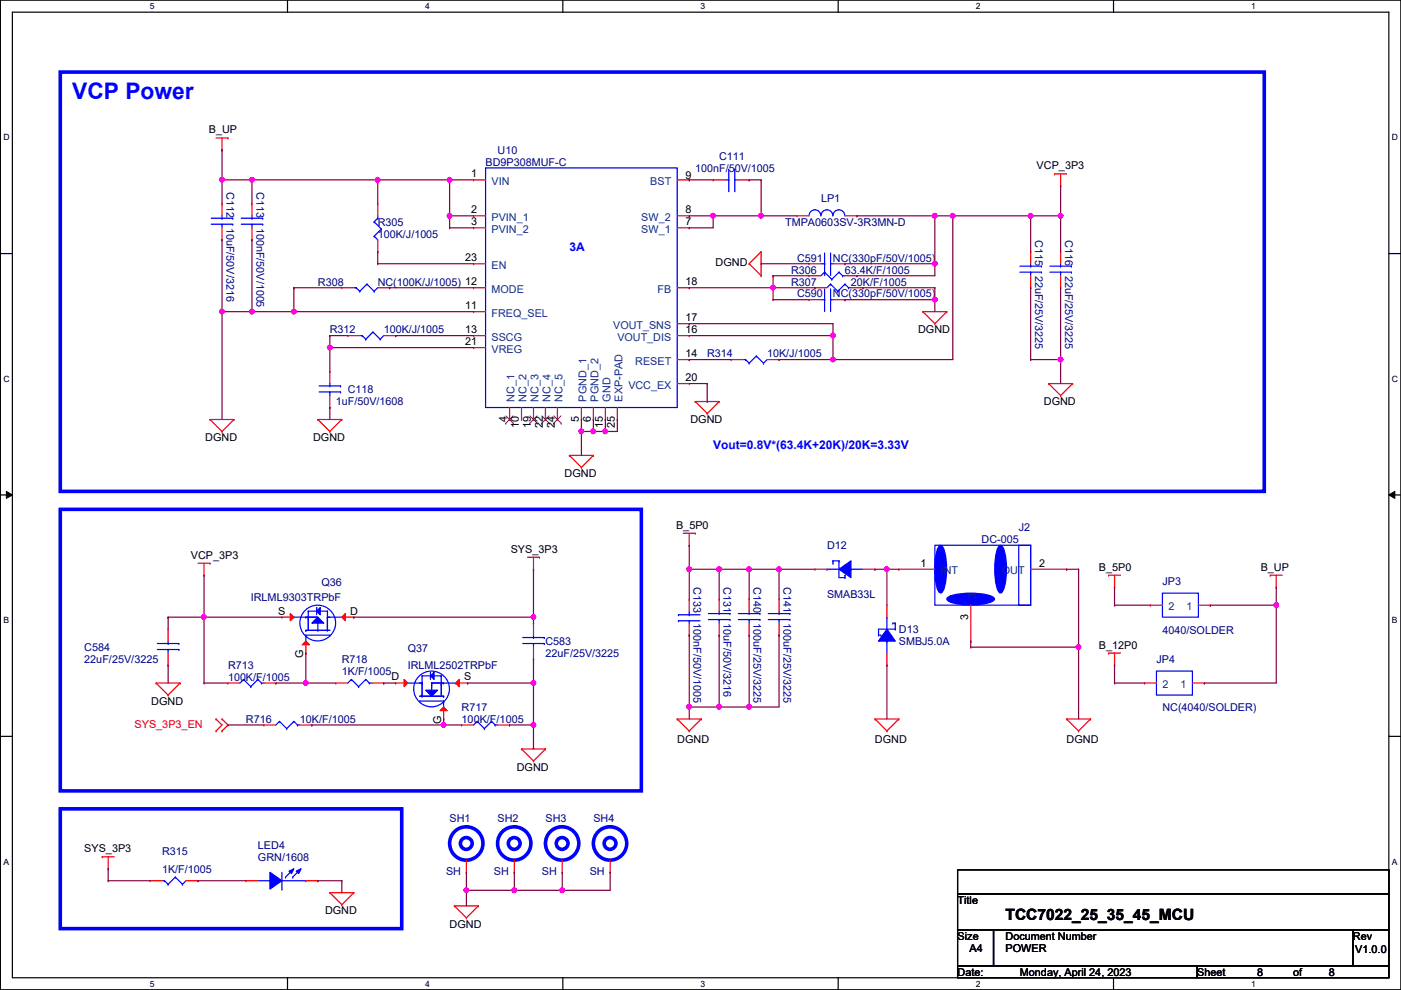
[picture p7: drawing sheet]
<svg xmlns="http://www.w3.org/2000/svg" width="297mm" height="210mm" viewBox="0 0 297 210" stroke-linecap="round" stroke-linejoin="round" font-family="sans-serif">
<path d="M.1 0h296.9v209.8h-296.9zM2.6 2.6h291.9v204.7h-291.9z" fill="none" stroke="#000" stroke-width=".25"/>
<g fill="#fff">
<path d="M31.8 .3h1v2h-1z"/>
<path d="M31.8 207.6h1v1.9h-1z"/>
</g>
<path d="M61 0v2.6M61 207.3v2.5" fill="none" stroke="#000" stroke-width=".25"/>
<g fill="#fff">
<path d="M90.1 .3h1v2h-1z"/>
<path d="M90.1 207.6h1v1.9h-1z"/>
</g>
<path d="M119.3 0v2.6M119.3 207.3v2.5" fill="none" stroke="#000" stroke-width=".25"/>
<g fill="#fff">
<path d="M148.5 .3h1v2h-1z"/>
<path d="M148.5 207.6h1v1.9h-1z"/>
</g>
<path d="M177.7 0v2.6M177.7 207.3v2.5" fill="none" stroke="#000" stroke-width=".25"/>
<g fill="#fff">
<path d="M206.9 .3h1v2h-1z"/>
<path d="M206.9 207.6h1v1.9h-1z"/>
</g>
<path d="M236.1 0v2.6M236.1 207.3v2.5" fill="none" stroke="#000" stroke-width=".25"/>
<g fill="#fff">
<path d="M265.3 .3h.9v2h-.9z"/>
<path d="M265.3 207.6h.9v1.9h-.9z"/>
<path d="M.7 28.2h1.3v1.9h-1.3z"/>
<path d="M295.1 28.2h1.3v1.9h-1.3z"/>
<path d="M.7 79.3h1.3v2h-1.3z"/>
<path d="M295.1 79.3h1.3v2h-1.3z"/>
</g>
<path d="M.1 53.8h2.5M294.5 53.8h2.5" fill="none" stroke="#000" stroke-width=".25"/>
<g fill="#fff">
<path d="M.7 130.5h1.2v2h-1.2z"/>
<path d="M295.1 130.5h1.2v2h-1.2z"/>
</g>
<path d="M.1 104.9h2.5M294.5 104.9h2.5" fill="none" stroke="#000" stroke-width=".25"/>
<path d="M1.4 104.2l1.2 .7-1.2 .8zM294.5 104.9l1.2-.7v1.5z" fill="#000"/>
<path d="M1.4 104.2l1.2 .7-1.2 .8zM294.5 104.9l1.2-.7v1.5z" fill="none" stroke="#000" stroke-width=".21"/>
<g fill="#fff">
<path d="M.7 181.7h1.2v2h-1.2z"/>
<path d="M295.1 181.7h1.2v2h-1.2z"/>
</g>
<path d="M.1 156.1h2.5M294.5 156.1h2.5M203 184.4h91.5v5.1h-91.5zM203 189.5h91.5v7.6h-91.5zM203 197.1h7.6v7.7h-7.6zM210.6 197.1h76.2v7.7h-76.2zM286.8 197.1h7.7v7.7h-7.7zM203 204.8h50.8v2.5h-50.8zM253.8 204.8h40.7v2.5h-40.7z" fill="none" stroke="#000" stroke-width=".25"/>
<path d="M12.8 15.3h255.3v88.9h-255.3zM12.8 108h123.2v59.7h-123.2zM12.8 171.5h72.4v25.4h-72.4z" fill="none" stroke="#00f" stroke-width=".76"/>
<g fill="none" stroke="#f00" stroke-width=".25">
<path d="M45.8 29.3h2.5M47.1 31.8h.1M47.1 29.3v2.5M48.3 29.3h.1M223.6 36.9h.1M223.6 36.9h2.5M224.9 39.4h.1M224.9 36.9v2.5M158.8 55.9h.1M158.8 55.9l2.6 2.6M161.4 53.4h.1M161.4 58.5h.1"/>
<path d="M161.4 53.4v5.1M161.4 53.4l-2.6 2.5M195.7 66.1h.1M195.7 66.1h5M195.7 66.1l2.5 2.5M198.2 68.6h.1M200.7 66.1h.1M200.7 66.1l-2.5 2.5M44.5 88.9h.1M44.5 88.9h5.1M44.5 88.9l2.6 2.6M47.1 91.5h.1"/>
<path d="M49.6 88.9h.1M49.6 88.9l-2.5 2.6M67.4 88.9h.1M67.4 88.9h5.1M67.4 88.9l2.5 2.6M69.9 91.5h.1M72.5 88.9h.1M72.5 88.9l-2.6 2.6M120.7 96.6h.1M120.7 96.6h5.1M120.7 96.6l2.6 2.5M123.3 99.1h.1"/>
<path d="M125.8 96.6h.1M125.8 96.6l-2.5 2.5M147.4 85.1h.1M147.4 85.1h5.1M147.4 85.1l2.5 2.6M149.9 87.7h.1M152.5 85.1h.1M152.5 85.1l-2.6 2.6M222.3 81.3h.1M222.3 81.3h5.1M222.3 81.3l2.6 2.6M224.9 83.9h.1"/>
<path d="M227.4 81.3h.1M227.4 81.3l-2.5 2.6M42 119.4h2.5M43.3 119.4v2.6M44.5 119.4h.1M111.8 118.2h2.6M113.1 118.2v2.5M114.4 118.2h.1M144.9 113.1h2.5M146.1 115.6h.1M146.1 113.1v2.5M147.4 113.1h.1"/>
<path d="M43.3 122h.1M113.1 120.7h.1M235 122h.1M235 138.5h.1M235 122h2.6M235 138.5h2.6M236.3 124.5h.1M236.3 122v2.5M236.3 138.5v2.5M269.3 122h.1M269.3 122h2.6M270.6 124.5h.1"/>
<path d="M270.6 122v2.5M33.1 144.8h.1M33.1 144.8h5.1M33.1 144.8l2.5 2.6M35.6 147.4h.1M38.2 144.8h.1M38.2 144.8l-2.6 2.6M45.8 155h.1M45.8 152.4h.1M45.8 152.4l1.3 1.3-1.3 1.3M47.1 152.4h.1M47.1 155h.1"/>
<path d="M47.1 152.4l1.2 1.3-1.2 1.3M110.6 158.8h.1M110.6 158.8h5.1M110.6 158.8l2.5 2.5M115.7 158.8h.1M115.7 158.8l-2.6 2.5M143.6 152.4h.1M143.6 152.4h5.1M143.6 152.4l2.5 2.6M146.1 155h.1M148.7 152.4h.1M148.7 152.4l-2.6 2.6"/>
<path d="M185.5 152.4h.1M185.5 152.4h5.1M185.5 152.4l2.5 2.6M188 155h.1M190.6 152.4h.1M190.6 152.4l-2.6 2.6M226.1 152.4h.1M226.1 152.4h5.1M226.1 152.4l2.6 2.6M228.7 155h.1M231.2 152.4h.1M231.2 152.4l-2.5 2.6"/>
<path d="M236.3 141h.1M113.1 161.3h.1M21.7 181.7h.1M21.7 181.7h2.5M22.9 184.2h.1M22.9 181.7v2.5M69.9 189.3h.1M69.9 189.3h5.1M69.9 189.3l2.6 2.5M72.5 191.8h.1M75 189.3h.1M75 189.3l-2.5 2.5"/>
<path d="M96.3 192.1h.1M96.3 192.1h5.1M96.3 192.1l2.6 2.5M98.9 194.6h.1M101.4 192.1h.1M101.4 192.1l-2.5 2.5"/>
</g>
<path d="M54.7 186.7h2.5M57.2 186.7h.1M59.8 188.5h.1M59.8 185v3.5M59.8 186.7h5.1M60.5 186h.1M62.1 186h.1M62.1 184.4l-1.6 1.6M63.6 184.4l-1.5 1.6M64.9 186.7h.1" fill="none" stroke="#00f" stroke-width=".25"/>
<path d="M57.2 185l2.6 1.7-2.6 1.8z" fill-rule="evenodd" fill="#00f"/>
<path d="M57.2 185l2.6 1.7-2.6 1.8z" fill="none" stroke="#00f" stroke-width=".25"/>
<path d="M62.8 184.7l1-.5-.5 1z" fill-rule="evenodd" fill="#00f"/>
<path d="M62.8 184.7l1-.5-.5 1z" fill="none" stroke="#00f" stroke-width=".25"/>
<path d="M61.3 184.7l1-.5-.5 1z" fill-rule="evenodd" fill="#00f"/>
<g fill="none" stroke="#00f" stroke-width=".25">
<path d="M44.8 47.5h4.6M44.8 46.3h4.6M47.1 46.3h.1M47.1 47.5h.1M47.1 45.8v.5M47.1 47.5v.8M49.4 47.5h.1M49.4 46.3h.1M171.5 45.8a1.25 1.25 0 0 1 1.3-1.3 1.25 1.25 0 0 1 1.2 1.3M174.1 45.8a1.25 1.25 0 0 1 1.2-1.3 1.25 1.25 0 0 1 1.3 1.3M176.6 45.8a1.25 1.25 0 0 1 1.3-1.3 1.25 1.25 0 0 1 1.2 1.3M216.2 57.7h4.6"/>
<path d="M216.2 56.4h4.6M218.5 56.4h.1M218.5 57.7h.1M218.5 55.9v.5M218.5 57.7v.8M220.8 57.7h.1M220.8 56.4h.1M33.4 137.7h4.5M33.4 136.4h4.5M35.6 136.4h.1M35.6 137.7h.1M35.6 135.9v.5"/>
<path d="M35.6 137.7v.8M37.9 137.7h.1M37.9 136.4h.1M143.8 130.3h.1M143.8 131.6h.1M143.8 130.3h4.6M143.8 131.6h4.6M146.1 131.6h.1M146.1 130.3h.1M146.1 129.6v.7M146.1 131.6v.5M59.3 153h.1"/>
<path d="M59.3 153l-.8 .7M59.3 153l1.5 1.5M60.8 154.5h.1M62.3 153h.1M62.3 153l-1.5 1.5M62.3 153l.8 .7M63.1 153.7h.1M63.1 153.7h.5M63.6 153.7h.1M101.2 153h.1M101.2 153l-.8 .7M101.2 153l1.5 1.5"/>
<path d="M102.7 154.5h.1M104.2 153h.1M104.2 153l-1.5 1.5M104.2 153l.8 .7M105 153.7h.1M105 153.7h.5M105.5 153.7h.1M61.3 184.7l1-.5-.5 1z"/>
</g>
<g fill="none" stroke="#f00" stroke-width=".25">
<path d="M47.1 43.2h.1M47.1 50.8h.1M47.1 43.2v2.6M47.1 48.3v2.5M169 45.8h.1M169 45.8h2.5M179.2 45.8h2.5M181.7 45.8h.1M218.5 53.4h.1M218.5 53.4v2.5M218.5 58.5v2.5M218.5 61h.1"/>
<path d="M35.6 133.4h.1M35.6 133.4v2.5M35.6 138.5v2.5M146.1 134.7h.1M146.1 127h.1M146.1 127v2.6M146.1 132.1v2.6M35.6 141h.1M56 153.7h.1M56 153.7h2.5M63.6 153.7h2.5M66.1 153.7h.1"/>
<path d="M97.9 153.7h.1M97.9 153.7h2.5M105.5 153.7h2.5M108 153.7h.1M52.2 186.7h.1M52.2 186.7h2.5M64.9 186.7h2.5M67.4 186.7h.1"/>
</g>
<path d="M67.4 130.9l1.3 1.2h-2.6z" fill="#00f"/>
<g fill="none" stroke="#00f" stroke-width=".25">
<path d="M62.3 130.9h.1M62.3 130.9h5.1M64.9 133.6h.1M64.9 130.9h.1M64.9 134.7h.1M64.9 133.6h5M64.9 134.7v1.2M64.9 134.7h5M65.4 131.1h.1M65.4 130.9h.1M65.4 130.9v2.7M67.4 130.9l1.3 1.2h-2.6z"/>
<path d="M67.4 133.6h.1M67.4 132.1v1.5M69.4 130.9h.1M69.4 133.4h.1M69.4 133.6h.1M69.4 130.9h3.1M69.4 130.9v2.7M69.9 134.7h.1"/>
</g>
<path d="M67.1 129.6l.8-.8v1.5z" fill="#00f"/>
<g fill="none" stroke="#00f" stroke-width=".25">
<path d="M65.4 129.6h.1M65.4 130.9h.1M65.4 129.6h1.7M65.4 129.6v1.3M67.1 129.6l.8-.8v1.5zM67.1 128.8h.1M67.1 128.8v1.5M67.9 129.6h1.5M69.4 129.6h.1M69.4 129.6v1.3"/>
<circle cx="67.4" cy="132.1" r="3.8"/>
</g>
<path d="M64.9 135.9l.7 .8h-1.5z" fill="#f00"/>
<path d="M64.9 135.9l.7 .8h-1.5zM64.9 138.5h.1M64.9 135.9v2.6" fill="none" stroke="#f00" stroke-width=".25"/>
<path d="M72.5 130.9l.7-.8v1.5z" fill="#f00"/>
<path d="M72.5 130.9l.7-.8v1.5zM72.5 130.9h2.5M75 130.9h.1" fill="none" stroke="#f00" stroke-width=".25"/>
<path d="M61.5 130.1l.8 .8-.8 .7z" fill="#f00"/>
<g fill="none" stroke="#f00" stroke-width=".25">
<path d="M53.4 43.2h.1M53.4 50.8h.1M53.4 43.2v2.6M53.4 48.3v2.5M80.1 53.4h.1M80.1 43.2h.1M80.1 43.2v2.6M80.1 50.8v2.6M224.9 53.4h.1M224.9 53.4v2.5M224.9 58.5v2.5M69.9 78.8h.1"/>
<path d="M69.9 78.8v2.5M72.5 61h.1M72.5 61h2.5M80.1 61h2.5M82.6 61h.1M155 76.2h.1M155 76.2h2.6M162.6 76.2h2.6M165.2 76.2h.1M224.9 61h.1M69.9 86.4h.1M69.9 83.9v2.5"/>
<path d="M59.8 130.9h.1M59.8 130.9h2.5M61.5 130.1l.8 .8-.8 .7zM113.1 132.1h.1M113.1 139.7h.1M113.1 132.1v2.6M113.1 137.2v2.5"/>
</g>
<g fill="none" stroke="#00f" stroke-width=".25">
<path d="M51.1 47.5h4.6M51.1 46.3h4.6M53.4 46.3h.1M53.4 47.5h.1M53.4 45.8v.5M53.4 47.5v.8M55.7 47.5h.1M55.7 46.3h.1M79.3 50.1h.1M79.3 47h.1M79.3 50.1l.8 .7M79.3 47l1.6 1.6"/>
<path d="M80.1 45.8h.1M80.1 46.3h.1M80.1 45.8v.5M80.1 46.3l-.8 .7M80.9 48.6h.1M80.9 48.6l-1.6 1.5M222.6 57.7h4.6M222.6 56.4h4.6M224.9 56.4h.1M224.9 57.7h.1M224.9 55.9v.5M224.9 57.7v.8"/>
<path d="M227.2 57.7h.1M227.2 56.4h.1M75 61h.1M75 61h.5M75.5 61h.1M75.5 61l.8 .8M76.3 61.8h.1M77.8 60.2h.1M77.8 60.2l1.5 1.6M77.8 60.2l-1.5 1.6M79.3 61.8h.1M80.1 61l-.8 .8"/>
<path d="M157.6 76.2h.1M157.6 76.2h.5M158.1 76.2h.1M158.1 76.2l.7 .8M158.8 77h.1M160.4 75.5h.1M160.4 75.5l1.5 1.5M160.4 75.5l-1.6 1.5M161.9 77h.1M162.6 76.2l-.7 .8M67.6 83.1h4.6M67.6 81.8h4.6"/>
<path d="M69.9 81.8h.1M69.9 83.1h.1M69.9 81.3v.5M69.9 83.1v.8M72.2 83.1h.1M72.2 81.8h.1M110.8 136.4h4.6M110.8 135.2h4.6M113.1 135.2h.1M113.1 136.4h.1M113.1 134.7v.5M113.1 136.4v.8"/>
<path d="M115.4 136.4h.1M115.4 135.2h.1"/>
</g>
<path d="M211.9 115.7l.2-.1a1.71 1.71 0 0 1 .9 1.5 14.9 14.9 0 0 1-.4 8.2l-.5 .4a1.71 1.71 0 0 1-.8-1.5 15.4 15.4 0 0 1 .4-8.2z" fill-rule="evenodd" fill="#00f"/>
<path d="M211.9 115.7l.2-.1a1.71 1.71 0 0 1 .9 1.5 14.9 14.9 0 0 1-.4 8.2l-.5 .4a1.71 1.71 0 0 1-.8-1.5 15.4 15.4 0 0 1 .4-8.2z" fill="none" stroke="#00f" stroke-width=".25"/>
<path d="M199.2 115.7l.2-.1a1.71 1.71 0 0 1 .9 1.5 14.9 14.9 0 0 1-.4 8.2l-.5 .4a1.71 1.71 0 0 1-.8-1.5 15.4 15.4 0 0 1 .4-8.2z" fill-rule="evenodd" fill="#00f"/>
<path d="M199.2 115.7l.2-.1a1.71 1.71 0 0 1 .9 1.5 14.9 14.9 0 0 1-.4 8.2l-.5 .4a1.71 1.71 0 0 1-.8-1.5 15.4 15.4 0 0 1 .4-8.2z" fill="none" stroke="#00f" stroke-width=".25"/>
<path d="M200.8 126.8a10.2 10.2 0 0 1 6-1l1.8 .2a2.95 2.95 0 0 1 2.3 1 1.74 1.74 0 0 1-1.5 .9 14.7 14.7 0 0 1-8.3-.4l-.4-.5z" fill-rule="evenodd" fill="#00f"/>
<g fill="none" stroke="#00f" stroke-width=".25">
<path d="M176.6 118.9h.1M176.6 118.9h1.3M177.9 118.9h.1M177.9 118.9v3.6h1.3M198.2 115.6h20.3v12.7h-20.3zM216 115.6h2.5v12.7h-2.5zM175.3 120.7h.1M175.3 120.7h2.6M179.2 122.5h.1M180.4 120.7h.1M180.4 120.7h2.6M200.8 126.8a10.2 10.2 0 0 1 6-1l1.8 .2a2.95 2.95 0 0 1 2.3 1 1.74 1.74 0 0 1-1.5 .9 14.7 14.7 0 0 1-8.3-.4l-.4-.5z"/>
<path d="M51.6 144.1h.1M51.6 144.1l-.7 .7M51.6 144.1l1.6 1.5M53.2 145.6h.1M54.7 144.1h.1M54.7 144.1l-1.5 1.5M54.7 144.1l.8 .7M55.5 144.8h.1M55.5 144.8h.5M56 144.8h.1"/>
</g>
<path d="M190.6 120.7h.1M190.6 120.7h7.6M205.8 135.9h.1M205.8 128.3v7.6M218.5 120.7h7.6M226.1 120.7h.1M48.3 144.8h.1M48.3 144.8h2.6M56 144.8h2.5M58.5 144.8h.1" fill="none" stroke="#f00" stroke-width=".25"/>
<path d="M177.9 120.7l2.5-1.8v3.6z" fill-rule="evenodd" fill="#00f"/>
<g fill="none" stroke="#00f" stroke-width=".25">
<path d="M103 35.6h40.6v50.8h-40.6zM174.1 55.9h.7M174.8 58.2h.1M174.8 55.9h.1M174.8 53.6v4.6M176.1 55.9h.1M176.1 58.2h.1M176.1 55.9h.5M176.1 53.6v4.6M176.6 119.4h.1M176.6 118.9v.5M150.2 131.4h4.6"/>
<path d="M150.2 130.1h4.6M152.5 130.1h.1M152.5 131.4h.1M152.5 129.6v.5M152.5 131.4v.7M154.8 131.4h.1M154.8 130.1h.1M177.9 120.7l2.5-1.8v3.6zM179.2 122h.1M179.2 122v.5M74.5 144.1h.1M74.5 144.1l-.8 .7"/>
<path d="M74.5 144.1l1.5 1.5M76 145.6h.1M77.6 144.1h.1M77.6 144.1l-1.6 1.5M77.6 144.1l.7 .7M78.3 144.8h.1M78.3 144.8h.5M78.8 144.8h.1"/>
</g>
<g fill="none" stroke="#f00" stroke-width=".25">
<path d="M100.4 38.1h.1M100.4 38.1h2.6M143.6 38.1h2.5M146.1 38.1h.1M100.4 55.9h.1M100.4 45.8h.1M100.4 48.3h.1M100.4 55.9h2.6M100.4 45.8h2.6M100.4 48.3h2.6M143.6 45.8h2.5M143.6 48.3h2.5"/>
<path d="M146.1 48.3h.1M146.1 45.8h.1M171.5 55.9h.1M171.5 55.9h2.6M176.6 55.9h2.6M179.2 55.9h.1M100.4 66.1h.1M100.4 61h.1M100.4 71.2h.1M100.4 73.7h.1M100.4 66.1h2.6M100.4 61h2.6"/>
<path d="M100.4 71.2h2.6M100.4 73.7h2.6M143.6 61h2.5M143.6 71.2h2.5M143.6 76.2h2.5M143.6 68.6h2.5M146.1 76.2h.1M146.1 71.2h.1M146.1 68.6h.1M146.1 61h.1M108 88.9h.1M108 86.4v2.5"/>
<path d="M110.6 88.9h.1M110.6 86.4v2.5M113.1 88.9h.1M113.1 86.4v2.5M115.7 88.9h.1M115.7 86.4v2.5M118.2 88.9h.1M118.2 86.4v2.5M123.3 88.9h.1M123.3 86.4v2.5M125.8 88.9h.1M125.8 86.4v2.5"/>
<path d="M128.4 88.9h.1M128.4 86.4v2.5M130.9 88.9h.1M130.9 86.4v2.5M143.6 81.3h2.5M146.1 81.3h.1M152.5 127h.1M152.5 134.7h.1M152.5 127v2.6M152.5 132.1v2.6M172.8 120.7h.1M172.8 120.7h2.5"/>
<path d="M183 120.7h2.5M185.5 120.7h.1M71.2 144.8h.1M71.2 144.8h2.5M78.8 144.8h2.6M81.4 144.8h.1M98.9 185h.1M98.9 182.4v2.6M109 185h.1M109 182.4v2.6"/>
</g>
<g fill="none" stroke="#00f" stroke-width=".76">
<circle cx="98.9" cy="178.8" r="3.5"/>
<circle cx="98.9" cy="178.8" r="1.25"/>
<circle cx="109" cy="178.8" r="3.5"/>
<circle cx="109" cy="178.8" r="1.25"/>
</g>
<g fill="none" stroke="#804000" stroke-width=".21">
<path d="M107.2 89.7h.1M107.3 88.2l1.5 1.5M108.8 88.2l-1.6 1.5M108.8 89.7h.1M112.3 89.7h.1M112.3 88.2l1.6 1.5M113.9 88.2l-1.6 1.5M113.9 89.7h.1M114.8 89.7h.1M114.9 88.2l1.6 1.5M116.4 88.2l-1.6 1.5M116.5 89.7h.1"/>
<path d="M117.4 89.7h.1M117.4 88.2l1.6 1.5M119 88.2l-1.6 1.5M119 89.7h.1"/>
</g>
<path d="M90.3 146.3h2.5l-1.3 1.3z" fill="#00f"/>
<g fill="none" stroke="#00f" stroke-width=".25">
<path d="M86.4 144.8h3.1M89 148.6h.1M89 147.6h5.1M89 148.6h5.1M89.5 144.8h.1M89.5 147.4h.1M89.5 147.6h.1M89.5 144.8v2.8M90.3 146.3h2.5l-1.3 1.3zM91.5 144.8h.1M91.5 144.8h5.1M91.5 144.8v1.5"/>
<path d="M93.6 145.1h.1M93.6 144.8h.1M93.6 144.8v2.8M94.1 147.6h.1M94.1 144.8h.1M94.1 148.6h.1M94.1 148.6v1.3M96.6 144.8h.1"/>
</g>
<path d="M91.3 143.3l.7-.8v1.6z" fill="#00f"/>
<g fill="none" stroke="#00f" stroke-width=".25">
<path d="M89.5 143.3h.1M89.5 144.8h.1M89.5 143.3h1.8M89.5 143.3v1.5M91.3 143.3l.7-.8v1.6zM91.3 142.5h.1M91.3 142.5v1.6M92 143.3h1.6M93.6 143.3h.1M93.6 143.3v1.5"/>
<circle cx="91.5" cy="146.1" r="3.8"/>
</g>
<path d="M93.3 150.7l.8-.8 .7 .8z" fill="#f00"/>
<path d="M93.3 150.7l.8-.8 .7 .8zM94.1 152.4h.1M94.1 149.9v2.5" fill="none" stroke="#f00" stroke-width=".25"/>
<path d="M85.7 144.1l.7 .7-.7 .8z" fill="#f00"/>
<path d="M83.9 144.8h.1M83.9 144.8h2.5M85.7 144.1l.7 .7-.7 .8z" fill="none" stroke="#f00" stroke-width=".25"/>
<path d="M97.4 144.1v1.5l-.8-.8z" fill="#f00"/>
<g fill="none" stroke="#f00" stroke-width=".25">
<path d="M151.2 38.1h.1M151.2 38.1h2.6M156.3 38.1h2.5M158.8 38.1h.1M171.5 58.5h.1M171.5 58.5h2.6M179.2 58.5h2.5M181.7 58.5h.1M96.6 144.8h2.5M97.4 144.1v1.5l-.8-.8zM99.1 144.8h.1M119.2 185h.1"/>
<path d="M119.2 182.4v2.6"/>
</g>
<g fill="none" stroke="#00f" stroke-width=".25">
<path d="M153.8 38.1h.7M154.5 38.1h.1M154.5 35.9v4.5M155.8 38.1h.1M155.8 38.1h.5M155.8 35.9v4.5M154.5 40.4h.1M155.8 40.4h.1M174.8 57.7h.1M174.8 57.7l-.7 .8M174.8 57.7l1.6 1.5M176.4 59.2h.1"/>
<path d="M177.9 57.7h.1M177.9 57.7l-1.5 1.5M177.9 57.7l.7 .8M178.6 58.5h.1M178.6 58.5h.6M179.2 58.5h.1M186.3 134.7h.1M188 135.9h.1M188 130.9h.1M188 130.9v2.5M188 135.9v2.6M189.8 133.4h.1"/>
<path d="M189.8 132.1h.1M189.8 133.4h-3.5v1.3M189.8 132.1v1.3"/>
</g>
<g fill="none" stroke="#00f" stroke-width=".76">
<circle cx="119.2" cy="178.8" r="3.5"/>
<circle cx="119.2" cy="178.8" r="1.25"/>
</g>
<path d="M188 133.4l1.8 2.5h-3.5z" fill-rule="evenodd" fill="#00f"/>
<g fill="none" stroke="#00f" stroke-width=".25">
<path d="M76.3 71.2h.1M76.3 71.2h.5M76.8 71.2h.1M76.8 71.2l.8 .7M77.6 71.9h.1M79.1 70.4h.1M79.1 70.4l1.5 1.5M79.1 70.4l-1.5 1.5M80.6 71.9h.1M81.4 71.2l-.8 .7M174.1 63.5h.7M174.8 65.8h.1"/>
<path d="M174.8 63.5h.1M174.8 61.3v4.5M176.1 63.5h.1M176.1 65.8h.1M176.1 60.2h.1M176.1 63.5h.5M176.1 61.3v4.5M176.1 60.2l-.8 .8M176.1 60.2l1.5 1.6M177.6 61.8h.1M179.2 60.2h.1M179.2 60.2l-1.6 1.6"/>
<path d="M179.2 60.2l.7 .8M179.9 61h.1M179.9 61h.5M180.4 61h.1M156.5 131.4h4.6M156.5 130.1h4.6M158.8 130.1h.1M158.8 131.4h.1M158.8 129.6v.5M158.8 131.4v.7M161.1 131.4h.1M161.1 130.1h.1"/>
<path d="M162.9 131.4h4.6M162.9 130.1h4.6M165.2 130.1h.1M165.2 131.4h.1M165.2 129.6v.5M165.2 131.4v.7M167.5 131.4h.1M167.5 130.1h.1M186.3 134.7h.5M186.8 134.7h.1M188 133.4l1.8 2.5h-3.5zM189.3 132.1h.1"/>
<path d="M189.3 132.1h.5M246.5 125.8h7.6v5.1h-7.6zM245.2 142.3h7.6v5.1h-7.6zM34.4 186.7h.1M34.4 186.7h.5M34.9 186.7h.1M34.9 186.7l.7 .8M35.6 187.5h.1M37.2 186h.1M37.2 186l1.5 1.5M37.2 186l-1.6 1.5M38.7 187.5h.1"/>
<path d="M39.5 186.7l-.8 .8"/>
</g>
<g fill="none" stroke="#f00" stroke-width=".25">
<path d="M73.7 71.2h.1M73.7 71.2h2.6M81.4 71.2h2.5M83.9 71.2h.1M171.5 63.5h.1M171.5 63.5h2.6M172.8 61h.1M172.8 61h2.5M176.6 63.5h2.6M179.2 63.5h.1M180.4 61h2.6M183 61h.1"/>
<path d="M158.8 127h.1M158.8 134.7h.1M158.8 127v2.6M158.8 132.1v2.6M165.2 127h.1M165.2 134.7h.1M165.2 127v2.6M165.2 132.1v2.6M188 128.3h.1M188 128.3v2.6M188 138.5v2.5M243.9 128.3h.1"/>
<path d="M243.9 128.3h2.6M254.1 128.3h2.5M256.6 128.3h.1M188 141h.1M242.7 144.8h.1M242.7 144.8h2.5M252.8 144.8h2.6M255.4 144.8h.1M31.8 186.7h.1M31.8 186.7h2.6M39.5 186.7h2.5M42 186.7h.1"/>
<path d="M129.4 185h.1M129.4 182.4v2.6"/>
</g>
<g fill="none" stroke="#00f" stroke-width=".76">
<circle cx="129.3" cy="178.8" r="3.5"/>
<circle cx="129.3" cy="178.8" r="1.25"/>
</g>
<path d="M98.9 185h.1M98.9 185v3.8" fill="none" stroke="#800040" stroke-width=".25"/>
<circle cx="98.9" cy="188.7" r=".49" fill="#f0f"/>
<circle cx="98.9" cy="188.7" r=".49" fill="none" stroke="#f0f" stroke-width=".25"/>
<path d="M109 185h.1M109 185v3.8" fill="none" stroke="#800040" stroke-width=".25"/>
<circle cx="109" cy="188.7" r=".49" fill="#f0f"/>
<circle cx="109" cy="188.7" r=".49" fill="none" stroke="#f0f" stroke-width=".25"/>
<path d="M119.2 185h.1M119.2 185v3.8" fill="none" stroke="#800040" stroke-width=".25"/>
<circle cx="119.2" cy="188.7" r=".49" fill="#f0f"/>
<circle cx="119.2" cy="188.7" r=".49" fill="none" stroke="#f0f" stroke-width=".25"/>
<g fill="none" stroke="#800040" stroke-width=".25">
<path d="M236.3 128.3h.1M236.3 124.5h.1M236.3 128.3h7.6M236.3 124.5v3.8M256.6 128.3h.1M256.6 128.3h14M270.6 124.5h.1M270.6 128.3h.1M270.6 124.5v20.3h-15.2M236.3 144.8h.1M236.3 141h.1M236.3 141v3.8"/>
<path d="M236.3 144.8h6.4M255.4 144.8h.1M22.9 184.2h.1M22.9 186.7h.1M22.9 184.2v2.5M22.9 186.7h8.9M42 186.7h.1M42 186.7h10.2M67.4 186.7h.1M67.4 186.7h5.1M72.5 186.7h.1M72.5 186.7v2.6"/>
<path d="M98.9 188.8h.1M98.9 188.8v3.3M109 188.8h.1M119.2 188.8h.1M129.4 185h.1M129.4 185v3.8h-30.5"/>
</g>
<circle cx="270.6" cy="128.3" r=".49" fill="#f0f"/>
<circle cx="270.6" cy="128.3" r=".49" fill="none" stroke="#f0f" stroke-width=".25"/>
<path d="M158.8 120.7h.1M158.8 120.7h6.4M158.8 120.7v6.3" fill="none" stroke="#800040" stroke-width=".25"/>
<circle cx="158.8" cy="120.7" r=".49" fill="#f0f"/>
<circle cx="158.8" cy="120.7" r=".49" fill="none" stroke="#f0f" stroke-width=".25"/>
<path d="M185.5 120.7h.1M185.5 120.7h2.5" fill="none" stroke="#800040" stroke-width=".25"/>
<circle cx="188" cy="120.7" r=".49" fill="#f0f"/>
<circle cx="188" cy="120.7" r=".49" fill="none" stroke="#f0f" stroke-width=".25"/>
<path d="M188 120.7h.1M188 120.7h2.6M188 120.7v7.6M205.8 137.2h.1M226.1 120.7h.1M226.1 120.7h2.6M228.7 120.7h.1M228.7 120.7v16.5h-22.9" fill="none" stroke="#800040" stroke-width=".25"/>
<circle cx="228.7" cy="137.2" r=".49" fill="#f0f"/>
<circle cx="228.7" cy="137.2" r=".49" fill="none" stroke="#f0f" stroke-width=".25"/>
<path d="M146.1 120.7h.1M146.1 120.7h6.4M205.8 135.9h.1M205.8 135.9v1.3M228.7 137.2h.1M228.7 137.2v15.2M188 141h.1M188 141v11.4" fill="none" stroke="#800040" stroke-width=".25"/>
<circle cx="152.5" cy="120.7" r=".49" fill="#f0f"/>
<circle cx="152.5" cy="120.7" r=".49" fill="none" stroke="#f0f" stroke-width=".25"/>
<circle cx="146.1" cy="120.7" r=".49" fill="#f0f"/>
<circle cx="146.1" cy="120.7" r=".49" fill="none" stroke="#f0f" stroke-width=".25"/>
<path d="M146.1 115.6h.1M146.1 115.6v11.4M146.1 120.7h.1M146.1 134.7h.1M146.1 134.7v15.2M152.5 120.7h.1M152.5 134.7h.1M152.5 120.7v6.3M152.5 134.7v15.2h-6.4M152.5 120.7h6.3M146.1 149.9h.1" fill="none" stroke="#800040" stroke-width=".25"/>
<circle cx="152.5" cy="149.9" r=".49" fill="#f0f"/>
<circle cx="152.5" cy="149.9" r=".49" fill="none" stroke="#f0f" stroke-width=".25"/>
<circle cx="146.1" cy="149.9" r=".49" fill="#f0f"/>
<circle cx="146.1" cy="149.9" r=".49" fill="none" stroke="#f0f" stroke-width=".25"/>
<path d="M158.8 134.7h.1M158.8 134.7v15.2h-6.3M146.1 149.9h.1M146.1 149.9v2.5M152.5 149.9h.1" fill="none" stroke="#800040" stroke-width=".25"/>
<circle cx="158.8" cy="149.9" r=".49" fill="#f0f"/>
<circle cx="158.8" cy="149.9" r=".49" fill="none" stroke="#f0f" stroke-width=".25"/>
<path d="M165.2 120.7h.1M165.2 120.7v6.3M165.2 120.7h7.6" fill="none" stroke="#800040" stroke-width=".25"/>
<circle cx="165.2" cy="120.7" r=".49" fill="#f0f"/>
<circle cx="165.2" cy="120.7" r=".49" fill="none" stroke="#f0f" stroke-width=".25"/>
<path d="M47.1 31.8h.1M47.1 38.1h.1M47.1 31.8v11.4M47.1 38.1h6.3M165.2 134.7h.1M165.2 134.7v15.2h-6.4M158.8 149.9h.1" fill="none" stroke="#800040" stroke-width=".25"/>
<circle cx="47" cy="38.1" r=".49" fill="#f0f"/>
<circle cx="47" cy="38.1" r=".49" fill="none" stroke="#f0f" stroke-width=".25"/>
<path d="M53.4 38.1h.1M53.4 38.1v5.1M53.4 38.1h26.7" fill="none" stroke="#800040" stroke-width=".25"/>
<circle cx="80.1" cy="38.1" r=".49" fill="#f0f"/>
<circle cx="80.1" cy="38.1" r=".49" fill="none" stroke="#f0f" stroke-width=".25"/>
<circle cx="53.4" cy="38.1" r=".49" fill="#f0f"/>
<circle cx="53.4" cy="38.1" r=".49" fill="none" stroke="#f0f" stroke-width=".25"/>
<path d="M80.1 38.1h.1M80.1 38.1v5.1M80.1 38.1h20.3M95.3 38.1h.1M95.3 38.1v7.7" fill="none" stroke="#800040" stroke-width=".25"/>
<circle cx="95.3" cy="38.1" r=".49" fill="#f0f"/>
<circle cx="95.3" cy="38.1" r=".49" fill="none" stroke="#f0f" stroke-width=".25"/>
<path d="M146.1 38.1h.1M146.1 38.1h5.1M158.8 38.1h.1M158.8 38.1h2.6M161.4 38.1h.1M161.4 38.1v7.7" fill="none" stroke="#800040" stroke-width=".25"/>
<circle cx="161.3" cy="45.7" r=".49" fill="#f0f"/>
<circle cx="161.3" cy="45.7" r=".49" fill="none" stroke="#f0f" stroke-width=".25"/>
<path d="M224.9 39.4h.1M224.9 39.4v6.4M95.3 45.8h.1M95.3 45.8h5.1M95.3 45.8v2.5" fill="none" stroke="#800040" stroke-width=".25"/>
<circle cx="95.3" cy="45.7" r=".49" fill="#f0f"/>
<circle cx="95.3" cy="45.7" r=".49" fill="none" stroke="#f0f" stroke-width=".25"/>
<path d="M146.1 45.8h.1M146.1 45.8h5.1" fill="none" stroke="#800040" stroke-width=".25"/>
<circle cx="151.2" cy="45.7" r=".49" fill="#f0f"/>
<circle cx="151.2" cy="45.7" r=".49" fill="none" stroke="#f0f" stroke-width=".25"/>
<path d="M151.2 45.8h.1M151.2 45.8h17.8M151.2 45.8v2.5M161.4 45.8h.1M181.7 45.8h.1M181.7 45.8h20.3M198.2 45.8h.1M198.2 45.8v10.1" fill="none" stroke="#800040" stroke-width=".25"/>
<circle cx="198.2" cy="55.9" r=".49" fill="#f0f"/>
<circle cx="198.2" cy="55.9" r=".49" fill="none" stroke="#f0f" stroke-width=".25"/>
<circle cx="198.2" cy="45.7" r=".49" fill="#f0f"/>
<circle cx="198.2" cy="45.7" r=".49" fill="none" stroke="#f0f" stroke-width=".25"/>
<path d="M202 45.8h.1M202 45.8h16.5M202 45.8v30.4" fill="none" stroke="#800040" stroke-width=".25"/>
<circle cx="202" cy="45.7" r=".49" fill="#f0f"/>
<circle cx="202" cy="45.7" r=".49" fill="none" stroke="#f0f" stroke-width=".25"/>
<path d="M218.5 45.8h.1M218.5 45.8h6.4" fill="none" stroke="#800040" stroke-width=".25"/>
<circle cx="224.8" cy="45.7" r=".49" fill="#f0f"/>
<circle cx="224.8" cy="45.7" r=".49" fill="none" stroke="#f0f" stroke-width=".25"/>
<circle cx="218.5" cy="45.7" r=".49" fill="#f0f"/>
<circle cx="218.5" cy="45.7" r=".49" fill="none" stroke="#f0f" stroke-width=".25"/>
<path d="M47.1 50.8h.1M47.1 50.8v15.3M95.3 48.3h.1M95.3 48.3h5.1M146.1 48.3h.1M146.1 48.3h5.1M218.5 45.8h.1M218.5 45.8v7.6M224.9 45.8h.1M224.9 45.8v7.6" fill="none" stroke="#800040" stroke-width=".25"/>
<circle cx="47" cy="66.1" r=".49" fill="#f0f"/>
<circle cx="47" cy="66.1" r=".49" fill="none" stroke="#f0f" stroke-width=".25"/>
<path d="M53.4 50.8h.1M53.4 50.8v15.3" fill="none" stroke="#800040" stroke-width=".25"/>
<circle cx="53.4" cy="66.1" r=".49" fill="#f0f"/>
<circle cx="53.4" cy="66.1" r=".49" fill="none" stroke="#f0f" stroke-width=".25"/>
<path d="M80.1 53.4h.1M80.1 55.9h.1M80.1 53.4v2.5M80.1 55.9h20.3M163.9 58.5h.1M163.9 58.5h7.6M163.9 58.5v2.5h-17.8M181.7 58.5h.1M181.7 58.5h16.5M146.1 61h.1" fill="none" stroke="#800040" stroke-width=".25"/>
<circle cx="163.9" cy="61" r=".49" fill="#f0f"/>
<circle cx="163.9" cy="61" r=".49" fill="none" stroke="#f0f" stroke-width=".25"/>
<g fill="none" stroke="#800040" stroke-width=".25">
<path d="M53.4 66.1h.1M62.3 61h.1M62.3 61h10.2M62.3 61v5.1h-8.9M82.6 61h.1M82.6 61h17.8M146.1 68.6h.1M146.1 68.6h30.5v2.6M163.9 61h8.9M172.8 61h.1M176.6 71.2h.1M183 61h.1"/>
<path d="M183 61h15.2M198.2 61h.1M198.2 61v2.5M218.5 61h.1M218.5 76.2h.1M218.5 61v15.2M218.5 76.2h6.4M224.9 61h.1M224.9 76.2h.1M224.9 61v20.3"/>
</g>
<circle cx="224.8" cy="76.2" r=".49" fill="#f0f"/>
<circle cx="224.8" cy="76.2" r=".49" fill="none" stroke="#f0f" stroke-width=".25"/>
<path d="M165.2 76.2h.1M165.2 76.2h36.8M176.6 76.2h.1" fill="none" stroke="#800040" stroke-width=".25"/>
<circle cx="176.6" cy="76.2" r=".49" fill="#f0f"/>
<circle cx="176.6" cy="76.2" r=".49" fill="none" stroke="#f0f" stroke-width=".25"/>
<path d="M69.9 86.4h.1M69.9 86.4v2.5M123.3 88.9h.1M123.3 91.5h.1M123.3 88.9v2.6M125.8 88.9h.1M125.8 88.9v2.6h-2.5" fill="none" stroke="#800040" stroke-width=".25"/>
<circle cx="125.8" cy="91.5" r=".49" fill="#f0f"/>
<circle cx="125.8" cy="91.5" r=".49" fill="none" stroke="#f0f" stroke-width=".25"/>
<circle cx="123.2" cy="91.5" r=".49" fill="#f0f"/>
<circle cx="123.2" cy="91.5" r=".49" fill="none" stroke="#f0f" stroke-width=".25"/>
<path d="M123.3 91.5h.1M123.3 91.5v5.1M125.8 91.5h.1M128.4 88.9h.1M128.4 91.5h.1M128.4 88.9v2.6M130.9 88.9h.1M130.9 88.9v2.6h-5.1" fill="none" stroke="#800040" stroke-width=".25"/>
<circle cx="128.3" cy="91.5" r=".49" fill="#f0f"/>
<circle cx="128.3" cy="91.5" r=".49" fill="none" stroke="#f0f" stroke-width=".25"/>
<path d="M47.1 66.1h.1M47.1 66.1h6.3M47.1 66.1v22.8M69.9 71.2h.1M69.9 73.7h.1M69.9 71.2v2.5M69.9 71.2h3.8M69.9 73.7h30.5M83.9 71.2h.1M83.9 71.2h16.5" fill="none" stroke="#800040" stroke-width=".25"/>
<circle cx="69.9" cy="73.7" r=".49" fill="#f0f"/>
<circle cx="69.9" cy="73.7" r=".49" fill="none" stroke="#f0f" stroke-width=".25"/>
<path d="M62.3 66.1h.1M62.3 66.1h38.1M69.9 73.7h.1M69.9 73.7v5.1" fill="none" stroke="#800040" stroke-width=".25"/>
<circle cx="62.3" cy="66.1" r=".49" fill="#f0f"/>
<circle cx="62.3" cy="66.1" r=".49" fill="none" stroke="#f0f" stroke-width=".25"/>
<path d="M35.6 130.9h.1M35.6 130.9v2.5M43.3 122h.1M43.3 122v8.9h-7.7M113.1 120.7h.1M113.1 120.7v10.2" fill="none" stroke="#800040" stroke-width=".25"/>
<circle cx="43.2" cy="130.8" r=".49" fill="#f0f"/>
<circle cx="43.2" cy="130.8" r=".49" fill="none" stroke="#f0f" stroke-width=".25"/>
<path d="M75 130.9h.1M75 130.9h38.1" fill="none" stroke="#800040" stroke-width=".25"/>
<circle cx="113.1" cy="130.8" r=".49" fill="#f0f"/>
<circle cx="113.1" cy="130.8" r=".49" fill="none" stroke="#f0f" stroke-width=".25"/>
<path d="M43.3 130.9h.1M43.3 130.9v13.9M43.3 130.9h16.5M113.1 130.9h.1M113.1 139.7h.1M113.1 130.9v1.2M113.1 139.7v5.1M35.6 141h.1M35.6 141v3.8" fill="none" stroke="#800040" stroke-width=".25"/>
<circle cx="113.1" cy="144.8" r=".49" fill="#f0f"/>
<circle cx="113.1" cy="144.8" r=".49" fill="none" stroke="#f0f" stroke-width=".25"/>
<path d="M64.9 138.5h.1M64.9 138.5v6.3h-6.4M43.3 144.8h.1M43.3 144.8h5M58.5 144.8h.1" fill="none" stroke="#800040" stroke-width=".25"/>
<circle cx="64.8" cy="144.8" r=".49" fill="#f0f"/>
<circle cx="64.8" cy="144.8" r=".49" fill="none" stroke="#f0f" stroke-width=".25"/>
<g fill="none" stroke="#800040" stroke-width=".25">
<path d="M48.3 153.7h.1M48.3 153.7h7.7M64.9 144.8h.1M64.9 144.8h6.3M66.1 153.7h.1M81.4 144.8h.1M81.4 144.8h2.5M94.1 152.4h.1M94.1 152.4v1.3h-28M99.1 144.8h.1M99.1 144.8h14M113.1 144.8h.1"/>
<path d="M113.1 144.8v8.9"/>
</g>
<circle cx="94" cy="153.7" r=".49" fill="#f0f"/>
<circle cx="94" cy="153.7" r=".49" fill="none" stroke="#f0f" stroke-width=".25"/>
<path d="M94.1 153.7h.1M94.1 153.7h3.8M108 153.7h.1M108 153.7h5.1M113.1 153.7h.1M113.1 153.7v5.1" fill="none" stroke="#800040" stroke-width=".25"/>
<circle cx="113.1" cy="153.7" r=".49" fill="#f0f"/>
<circle cx="113.1" cy="153.7" r=".49" fill="none" stroke="#f0f" stroke-width=".25"/>
<path d="M146.1 76.2h.1M146.1 76.2h8.9M163.9 63.5h.1M163.9 61h.1M163.9 63.5h7.6M163.9 61v2.5M179.2 63.5h.1M179.2 63.5h19M146.1 81.3h3.8M149.9 81.3h.1M149.9 85.1h.1M149.9 81.3v3.8" fill="none" stroke="#800040" stroke-width=".25"/>
<circle cx="198.2" cy="63.5" r=".49" fill="#f0f"/>
<circle cx="198.2" cy="63.5" r=".49" fill="none" stroke="#f0f" stroke-width=".25"/>
<path d="M161.4 55.9h.1M161.4 55.9h10.1M179.2 55.9h.1M179.2 55.9h19M198.2 55.9h.1M198.2 55.9v2.6M146.1 71.2h30.5M176.6 71.2h.1M198.2 63.5h.1M198.2 63.5v2.6" fill="none" stroke="#800040" stroke-width=".25"/>
<circle cx="176.6" cy="71.1" r=".49" fill="#f0f"/>
<circle cx="176.6" cy="71.1" r=".49" fill="none" stroke="#f0f" stroke-width=".25"/>
<path d="M176.6 76.2h.1M176.6 71.2v5" fill="none" stroke="#800040" stroke-width=".25"/>
<circle cx="98.9" cy="188.7" r=".49" fill="#f0f"/>
<circle cx="98.9" cy="188.7" r=".49" fill="none" stroke="#f0f" stroke-width=".25"/>
<circle cx="109" cy="188.7" r=".49" fill="#f0f"/>
<circle cx="109" cy="188.7" r=".49" fill="none" stroke="#f0f" stroke-width=".25"/>
<circle cx="119.2" cy="188.7" r=".49" fill="#f0f"/>
<circle cx="119.2" cy="188.7" r=".49" fill="none" stroke="#f0f" stroke-width=".25"/>
<circle cx="270.6" cy="128.3" r=".49" fill="#f0f"/>
<circle cx="270.6" cy="128.3" r=".49" fill="none" stroke="#f0f" stroke-width=".25"/>
<circle cx="158.8" cy="120.7" r=".49" fill="#f0f"/>
<circle cx="158.8" cy="120.7" r=".49" fill="none" stroke="#f0f" stroke-width=".25"/>
<circle cx="188" cy="120.7" r=".49" fill="#f0f"/>
<circle cx="188" cy="120.7" r=".49" fill="none" stroke="#f0f" stroke-width=".25"/>
<circle cx="228.7" cy="137.2" r=".49" fill="#f0f"/>
<circle cx="228.7" cy="137.2" r=".49" fill="none" stroke="#f0f" stroke-width=".25"/>
<circle cx="152.5" cy="120.7" r=".49" fill="#f0f"/>
<circle cx="152.5" cy="120.7" r=".49" fill="none" stroke="#f0f" stroke-width=".25"/>
<circle cx="146.1" cy="120.7" r=".49" fill="#f0f"/>
<circle cx="146.1" cy="120.7" r=".49" fill="none" stroke="#f0f" stroke-width=".25"/>
<circle cx="152.5" cy="149.9" r=".49" fill="#f0f"/>
<circle cx="152.5" cy="149.9" r=".49" fill="none" stroke="#f0f" stroke-width=".25"/>
<circle cx="146.1" cy="149.9" r=".49" fill="#f0f"/>
<circle cx="146.1" cy="149.9" r=".49" fill="none" stroke="#f0f" stroke-width=".25"/>
<circle cx="158.8" cy="149.9" r=".49" fill="#f0f"/>
<circle cx="158.8" cy="149.9" r=".49" fill="none" stroke="#f0f" stroke-width=".25"/>
<circle cx="165.2" cy="120.7" r=".49" fill="#f0f"/>
<circle cx="165.2" cy="120.7" r=".49" fill="none" stroke="#f0f" stroke-width=".25"/>
<circle cx="47" cy="38.1" r=".49" fill="#f0f"/>
<circle cx="47" cy="38.1" r=".49" fill="none" stroke="#f0f" stroke-width=".25"/>
<circle cx="80.1" cy="38.1" r=".49" fill="#f0f"/>
<circle cx="80.1" cy="38.1" r=".49" fill="none" stroke="#f0f" stroke-width=".25"/>
<circle cx="53.4" cy="38.1" r=".49" fill="#f0f"/>
<circle cx="53.4" cy="38.1" r=".49" fill="none" stroke="#f0f" stroke-width=".25"/>
<circle cx="95.3" cy="38.1" r=".49" fill="#f0f"/>
<circle cx="95.3" cy="38.1" r=".49" fill="none" stroke="#f0f" stroke-width=".25"/>
<circle cx="161.3" cy="45.7" r=".49" fill="#f0f"/>
<circle cx="161.3" cy="45.7" r=".49" fill="none" stroke="#f0f" stroke-width=".25"/>
<circle cx="95.3" cy="45.7" r=".49" fill="#f0f"/>
<circle cx="95.3" cy="45.7" r=".49" fill="none" stroke="#f0f" stroke-width=".25"/>
<circle cx="151.2" cy="45.7" r=".49" fill="#f0f"/>
<circle cx="151.2" cy="45.7" r=".49" fill="none" stroke="#f0f" stroke-width=".25"/>
<circle cx="198.2" cy="55.9" r=".49" fill="#f0f"/>
<circle cx="198.2" cy="55.9" r=".49" fill="none" stroke="#f0f" stroke-width=".25"/>
<circle cx="198.2" cy="45.7" r=".49" fill="#f0f"/>
<circle cx="198.2" cy="45.7" r=".49" fill="none" stroke="#f0f" stroke-width=".25"/>
<circle cx="202" cy="45.7" r=".49" fill="#f0f"/>
<circle cx="202" cy="45.7" r=".49" fill="none" stroke="#f0f" stroke-width=".25"/>
<circle cx="224.8" cy="45.7" r=".49" fill="#f0f"/>
<circle cx="224.8" cy="45.7" r=".49" fill="none" stroke="#f0f" stroke-width=".25"/>
<circle cx="218.5" cy="45.7" r=".49" fill="#f0f"/>
<circle cx="218.5" cy="45.7" r=".49" fill="none" stroke="#f0f" stroke-width=".25"/>
<circle cx="47" cy="66.1" r=".49" fill="#f0f"/>
<circle cx="47" cy="66.1" r=".49" fill="none" stroke="#f0f" stroke-width=".25"/>
<circle cx="53.4" cy="66.1" r=".49" fill="#f0f"/>
<circle cx="53.4" cy="66.1" r=".49" fill="none" stroke="#f0f" stroke-width=".25"/>
<circle cx="163.9" cy="61" r=".49" fill="#f0f"/>
<circle cx="163.9" cy="61" r=".49" fill="none" stroke="#f0f" stroke-width=".25"/>
<circle cx="224.8" cy="76.2" r=".49" fill="#f0f"/>
<circle cx="224.8" cy="76.2" r=".49" fill="none" stroke="#f0f" stroke-width=".25"/>
<circle cx="176.6" cy="76.2" r=".49" fill="#f0f"/>
<circle cx="176.6" cy="76.2" r=".49" fill="none" stroke="#f0f" stroke-width=".25"/>
<circle cx="125.8" cy="91.5" r=".49" fill="#f0f"/>
<circle cx="125.8" cy="91.5" r=".49" fill="none" stroke="#f0f" stroke-width=".25"/>
<circle cx="123.2" cy="91.5" r=".49" fill="#f0f"/>
<circle cx="123.2" cy="91.5" r=".49" fill="none" stroke="#f0f" stroke-width=".25"/>
<circle cx="128.3" cy="91.5" r=".49" fill="#f0f"/>
<circle cx="128.3" cy="91.5" r=".49" fill="none" stroke="#f0f" stroke-width=".25"/>
<circle cx="69.9" cy="73.7" r=".49" fill="#f0f"/>
<circle cx="69.9" cy="73.7" r=".49" fill="none" stroke="#f0f" stroke-width=".25"/>
<circle cx="62.3" cy="66.1" r=".49" fill="#f0f"/>
<circle cx="62.3" cy="66.1" r=".49" fill="none" stroke="#f0f" stroke-width=".25"/>
<circle cx="43.2" cy="130.8" r=".49" fill="#f0f"/>
<circle cx="43.2" cy="130.8" r=".49" fill="none" stroke="#f0f" stroke-width=".25"/>
<circle cx="113.1" cy="130.8" r=".49" fill="#f0f"/>
<circle cx="113.1" cy="130.8" r=".49" fill="none" stroke="#f0f" stroke-width=".25"/>
<circle cx="113.1" cy="144.8" r=".49" fill="#f0f"/>
<circle cx="113.1" cy="144.8" r=".49" fill="none" stroke="#f0f" stroke-width=".25"/>
<circle cx="64.8" cy="144.8" r=".49" fill="#f0f"/>
<circle cx="64.8" cy="144.8" r=".49" fill="none" stroke="#f0f" stroke-width=".25"/>
<circle cx="94" cy="153.7" r=".49" fill="#f0f"/>
<circle cx="94" cy="153.7" r=".49" fill="none" stroke="#f0f" stroke-width=".25"/>
<circle cx="113.1" cy="153.7" r=".49" fill="#f0f"/>
<circle cx="113.1" cy="153.7" r=".49" fill="none" stroke="#f0f" stroke-width=".25"/>
<circle cx="198.2" cy="63.5" r=".49" fill="#f0f"/>
<circle cx="198.2" cy="63.5" r=".49" fill="none" stroke="#f0f" stroke-width=".25"/>
<circle cx="176.6" cy="71.1" r=".49" fill="#f0f"/>
<circle cx="176.6" cy="71.1" r=".49" fill="none" stroke="#f0f" stroke-width=".25"/>
<text font-size="4.8" fill="#00f" x="15.3" y="21">VCP Power</text>
<text font-size="3.3" x="213.2" y="195.2">TCC7022_25_35_45_MCU</text>
<g font-size="2.5" fill="#00f">
<text x="120.7" y="53.2">3A</text>
<text x="151.2" y="95.1">Vout=0.8V*(63.4K+20K)/20K=3.33V</text>
</g>
<g font-size="2.3">
<text x="44.3" y="28.3">B_UP</text>
<text x="219.8" y="35.9">VCP_3P3</text>
<text x="99.9" y="37.6">1</text>
<text x="145.4" y="37.9">9</text>
<text x="99.9" y="45.2">2</text>
<text x="99.9" y="47.8">3</text>
<text x="145.4" y="47.8">7</text>
<text x="145.4" y="45.2">8</text>
<text x="98.6" y="55.4">23</text>
<text x="151.7" y="56.5">DGND</text>
<text x="98.6" y="65.5">11</text>
<text x="145.4" y="60.5">18</text>
<text x="98.6" y="70.6">13</text>
<text x="145.4" y="70.6">16</text>
<text x="145.4" y="68.1">17</text>
<text x="194.6" y="70.7">DGND</text>
<text x="98.6" y="73.2">21</text>
<text x="145.4" y="75.7">14</text>
<text x="145.4" y="80.8">20</text>
<text x="107.5" y="89.5" transform="rotate(-90 107.5 89.5)">4</text>
<text x="122.7" y="89.5" transform="rotate(-90 122.7 89.5)">5</text>
<text x="125.3" y="89.5" transform="rotate(-90 125.3 89.5)">6</text>
<text x="146.4" y="89.7">DGND</text>
<text x="221.3" y="85.9">DGND</text>
<text x="43.5" y="93.6">DGND</text>
<text x="66.4" y="93.6">DGND</text>
<text x="110" y="90.7" transform="rotate(-90 110 90.7)">10</text>
<text x="112.6" y="90.7" transform="rotate(-90 112.6 90.7)">19</text>
<text x="115.1" y="90.7" transform="rotate(-90 115.1 90.7)">22</text>
<text x="117.6" y="90.7" transform="rotate(-90 117.6 90.7)">24</text>
<text x="127.8" y="90.7" transform="rotate(-90 127.8 90.7)">15</text>
<text x="130.3" y="90.7" transform="rotate(-90 130.3 90.7)">25</text>
<text x="119.7" y="101.2">DGND</text>
<text x="143.3" y="112.1">B_5P0</text>
<text x="40.5" y="118.4">VCP_3P3</text>
<text x="108.3" y="117.2">SYS_3P3</text>
<text x="195.2" y="120.1">1</text>
<text x="220.3" y="120.1">2</text>
<text x="233" y="121">B_5P0</text>
<text x="267.3" y="121">B_UP</text>
<text x="59" y="130.3">S</text>
<text x="74.2" y="130.3">D</text>
<text x="205.3" y="131.4" transform="rotate(-90 205.3 131.4)">3</text>
<text x="233" y="137.5">B_12P0</text>
<text x="64.3" y="139.5" transform="rotate(-90 64.3 139.5)">G</text>
<text x="32.1" y="149.4">DGND</text>
<text x="83" y="144.3">D</text>
<text x="98.4" y="144.3">S</text>
<text x="93.5" y="153.5" transform="rotate(-90 93.5 153.5)">G</text>
<text x="143.6" y="157.6">DGND</text>
<text x="185.5" y="157.6">DGND</text>
<text x="226.1" y="157.6">DGND</text>
<text x="109.6" y="163.4">DGND</text>
<text x="17.9" y="180.7">SYS_3P3</text>
<text x="203" y="191.6">Title</text>
<text x="68.9" y="193.9">DGND</text>
<text x="95.3" y="196.7">DGND</text>
<text x="203" y="199.2">Size</text>
<text x="205.6" y="201.8">A4</text>
<text x="213.2" y="199.2">Document Number</text>
<text x="213.2" y="201.8">POWER</text>
<text x="286.8" y="199.2">Rev</text>
<text x="287.4" y="202">V1.0.0</text>
<text x="203" y="206.8">Date:</text>
<text x="216.2" y="206.8">Monday, April 24, 2023</text>
<text x="253.8" y="206.8">Sheet</text>
<text x="266.5" y="206.8">8</text>
<text x="274.1" y="206.8">of</text>
<text x="281.8" y="206.8">8</text>
</g>
<g font-size="2.3" fill="#000080">
<text x="103" y="35.1">BD9P308MUF-C</text>
<text x="105.5" y="32.6">U10</text>
<text x="152.5" y="33.9">C111</text>
<text x="48" y="40.7" transform="rotate(90 48 40.7)">C112</text>
<text x="54.4" y="40.7" transform="rotate(90 54.4 40.7)">C113</text>
<text x="147.4" y="36.4">100nF/50V/1005</text>
<text x="80.1" y="47.8">R305</text>
<text x="166.5" y="47.8">TMPA0603SV-3R3MN-D</text>
<text x="174.1" y="42.8">LP1</text>
<text x="48" y="48.3" transform="rotate(90 48 48.3)">10uF/50V/3216</text>
<text x="54.4" y="48.3" transform="rotate(90 54.4 48.3)">100nF/50V/1005</text>
<text x="80.1" y="50.4">100K/J/1005</text>
<text x="219.5" y="50.8" transform="rotate(90 219.5 50.8)">C115</text>
<text x="225.8" y="50.8" transform="rotate(90 225.8 50.8)">C116</text>
<text x="167.7" y="58">R306</text>
<text x="169" y="55.5">C591</text>
<text x="176.6" y="55.5">NC(330pF/50V/1005)</text>
<text x="179.1" y="58">63.4K/F/1005</text>
<text x="219.5" y="58.5" transform="rotate(90 219.5 58.5)">22uF/25V/3225</text>
<text x="225.8" y="58.5" transform="rotate(90 225.8 58.5)">22uF/25V/3225</text>
<text x="67.4" y="60.5">R308</text>
<text x="80.1" y="60.5">NC(100K/J/1005) 12</text>
<text x="167.7" y="60.5">R307</text>
<text x="169" y="63.1">C590</text>
<text x="176.6" y="63.1">NC(330pF/50V/1005)</text>
<text x="180.4" y="60.5">20K/F/1005</text>
<text x="69.9" y="70.7">R312</text>
<text x="81.4" y="70.7">100K/J/1005</text>
<text x="149.9" y="75.8">R314</text>
<text x="162.6" y="75.8">10K/J/1005</text>
<text x="73.7" y="83.4">C118</text>
<text x="71.2" y="85.9">1uF/50V/1608</text>
<text x="216" y="112.6">J2</text>
<text x="175.3" y="116.4">D12</text>
<text x="208.1" y="115.1">DC-005</text>
<text x="68.2" y="124.3">Q36</text>
<text x="147.1" y="124.5" transform="rotate(90 147.1 124.5)">C133</text>
<text x="153.4" y="124.5" transform="rotate(90 153.4 124.5)">C131</text>
<text x="159.8" y="124.5" transform="rotate(90 159.8 124.5)">C140</text>
<text x="166.1" y="124.5" transform="rotate(90 166.1 124.5)">C141</text>
<text x="246.5" y="124">JP3</text>
<text x="53.2" y="127.3">IRLML9303TRPbF</text>
<text x="175.3" y="126.8">SMAB33L</text>
<text x="115.7" y="136.7">C583</text>
<text x="147.1" y="132.1" transform="rotate(90 147.1 132.1)">100nF/50V/1005</text>
<text x="153.4" y="132.1" transform="rotate(90 153.4 132.1)">10uF/50V/3216</text>
<text x="159.8" y="132.1" transform="rotate(90 159.8 132.1)">100uF/25V/3225</text>
<text x="166.1" y="132.1" transform="rotate(90 166.1 132.1)">100uF/25V/3225</text>
<text x="190.6" y="134.2">D13</text>
<text x="190.6" y="136.7">SMBJ5.0A</text>
<text x="246.5" y="134.5">4040/SOLDER</text>
<text x="17.9" y="138">C584</text>
<text x="17.9" y="140.5">22uF/25V/3225</text>
<text x="48.3" y="141.8">R713</text>
<text x="72.5" y="140.5">R718</text>
<text x="72.5" y="143.1">1K/F/1005</text>
<text x="86.4" y="138.3">Q37</text>
<text x="86.4" y="141.8">IRLML2502TRPbF</text>
<text x="115.7" y="139.3">22uF/25V/3225</text>
<text x="245.2" y="140.5">JP4</text>
<text x="48.3" y="144.4">100K/F/1005</text>
<text x="52.2" y="153.2">R716</text>
<text x="63.6" y="153.2">10K/F/1005</text>
<text x="97.9" y="150.7">R717</text>
<text x="97.9" y="153.2">100K/F/1005</text>
<text x="246.5" y="150.7">NC(4040/SOLDER)</text>
<text x="54.7" y="179.9">LED4</text>
<text x="95.3" y="174.3">SH1</text>
<text x="105.5" y="174.3">SH2</text>
<text x="115.7" y="174.3">SH3</text>
<text x="125.8" y="174.3">SH4</text>
<text x="34.4" y="181.2">R315</text>
<text x="34.4" y="185">1K/F/1005</text>
<text x="54.7" y="182.5">GRN/1608</text>
<text x="94.6" y="185.5">SH</text>
<text x="104.7" y="185.5">SH</text>
<text x="114.9" y="185.5">SH</text>
<text x="125" y="185.5">SH</text>
</g>
<g font-size="2.3" fill="#004080">
<text x="104.2" y="39.2">VIN</text>
<text x="137.9" y="39.2">BST</text>
<text x="104.2" y="46.8">PVIN_1</text>
<text x="136" y="46.8">SW_2</text>
<text x="104.2" y="49.4">PVIN_2</text>
<text x="136" y="49.4">SW_1</text>
<text x="104.2" y="57">EN</text>
<text x="104.2" y="62.1">MODE</text>
<text x="139.4" y="62.1">FB</text>
<text x="104.2" y="67.1">FREQ_SEL</text>
<text x="130" y="69.7">VOUT_SNS</text>
<text x="104.2" y="72.2">SSCG</text>
<text x="104.2" y="74.8">VREG</text>
<text x="130.9" y="72.2">VOUT_DIS</text>
<text x="134.7" y="77.3">RESET</text>
<text x="133.2" y="82.4">VCC_EX</text>
<text x="109.1" y="85.1" transform="rotate(-90 109.1 85.1)">NC_1</text>
<text x="111.6" y="85.1" transform="rotate(-90 111.6 85.1)">NC_2</text>
<text x="114.2" y="85.1" transform="rotate(-90 114.2 85.1)">NC_3</text>
<text x="116.7" y="85.1" transform="rotate(-90 116.7 85.1)">NC_4</text>
<text x="119.2" y="85.1" transform="rotate(-90 119.2 85.1)">NC_5</text>
<text x="124.3" y="85.1" transform="rotate(-90 124.3 85.1)">PGND_1</text>
<text x="126.9" y="85.1" transform="rotate(-90 126.9 85.1)">PGND_2</text>
<text x="129.4" y="85.1" transform="rotate(-90 129.4 85.1)">GND</text>
<text x="131.9" y="85.1" transform="rotate(-90 131.9 85.1)">EXP-PAD</text>
<text x="199.5" y="121.8">INT</text>
<text x="212.4" y="121.8">OUT</text>
<text x="206.9" y="127" transform="rotate(-90 206.9 127)">3</text>
<text x="247.7" y="129.4">2</text>
<text x="251.5" y="129.4">1</text>
<text x="246.5" y="145.9">2</text>
<text x="250.3" y="145.9">1</text>
</g>
<text font-size="2.3" fill="#f00" x="28.5" y="154.3">SYS_3P3_EN</text>
<g font-size="1.8">
<text x="31.8" y="1.9">5</text>
<text x="90.1" y="1.9">4</text>
<text x="148.5" y="1.9">3</text>
<text x="206.9" y="1.9">2</text>
<text x="265.3" y="1.9">1</text>
<text x=".7" y="29.8">D</text>
<text x="295.1" y="29.8">D</text>
<text x=".7" y="80.9">C</text>
<text x="295.1" y="80.9">C</text>
<text x=".7" y="132.1">B</text>
<text x="295.1" y="132.1">B</text>
<text x=".7" y="183.3">A</text>
<text x="295.1" y="183.3">A</text>
<text x="31.8" y="209.2">5</text>
<text x="90.1" y="209.2">4</text>
<text x="148.5" y="209.2">3</text>
<text x="206.9" y="209.2">2</text>
<text x="265.3" y="209.2">1</text>
</g>
</svg>
